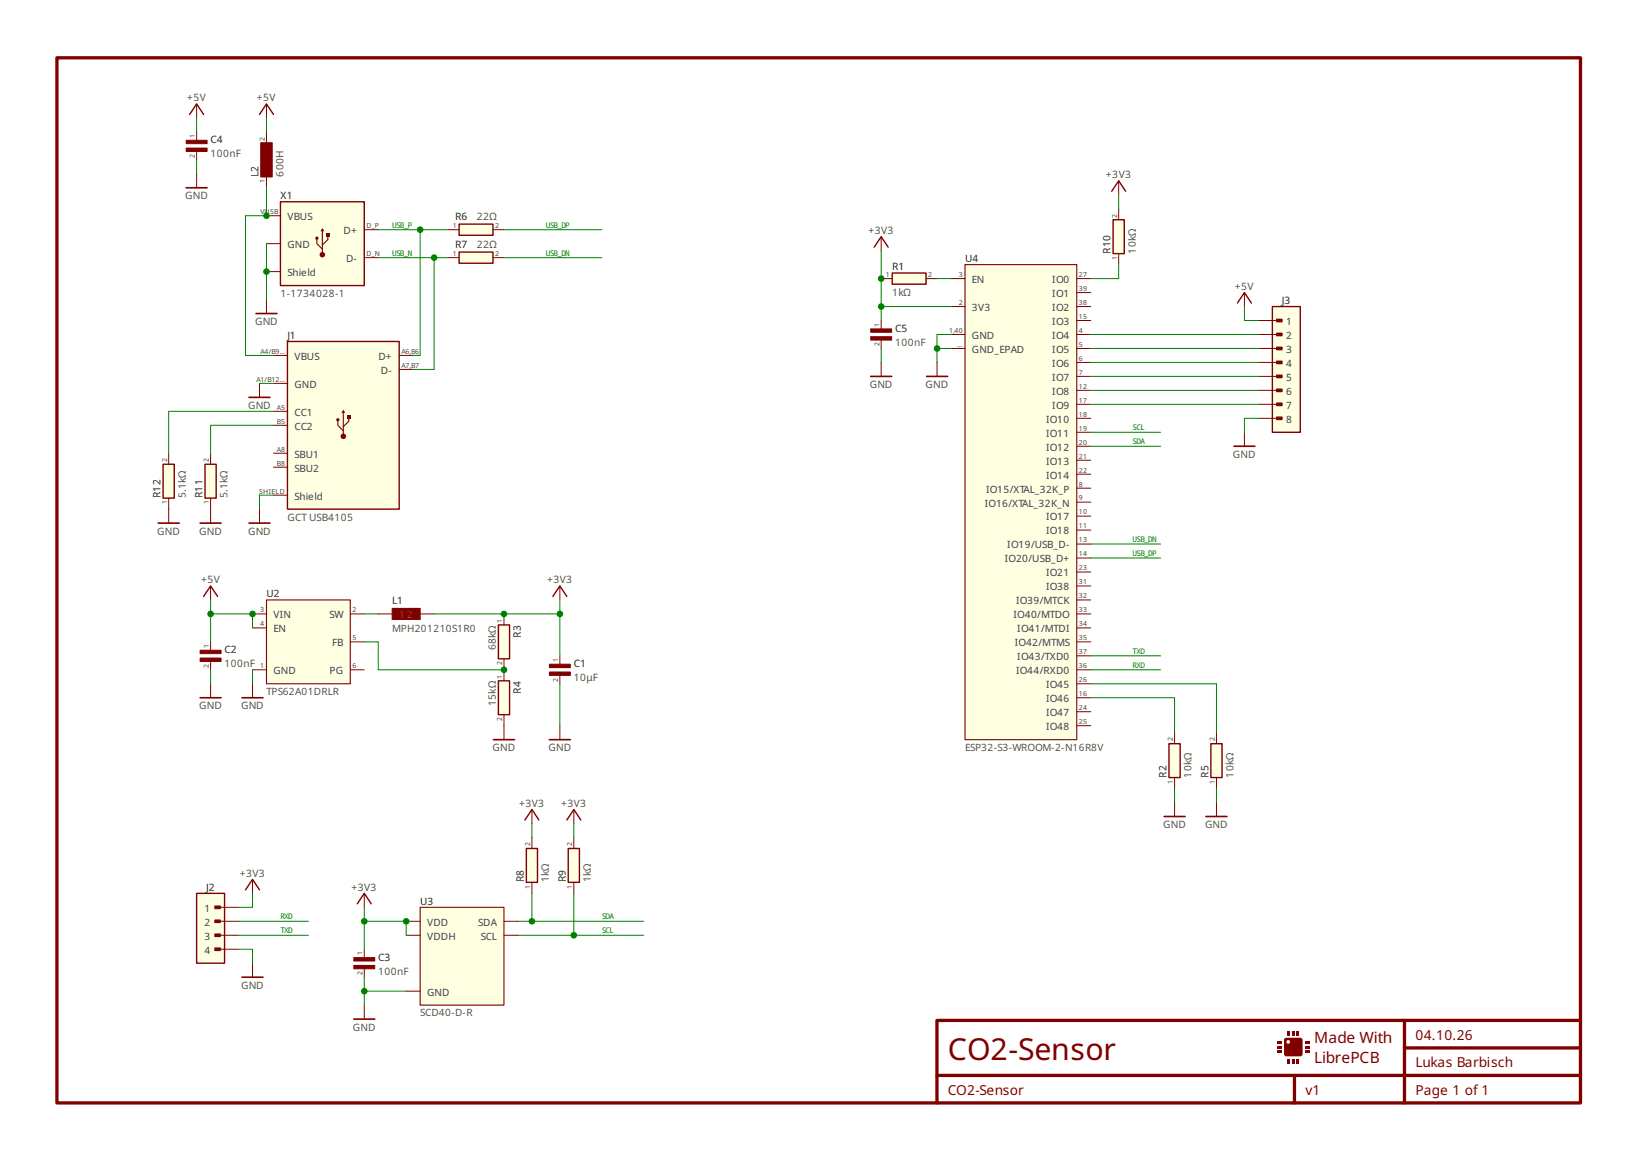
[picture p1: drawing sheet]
<svg xmlns="http://www.w3.org/2000/svg" width="298mm" height="211mm" viewBox="0 0 298 211" stroke-linecap="round" stroke-linejoin="round" font-family="sans-serif">
<path d="M45.3 72.3h3.8" fill="none" stroke="#800000" stroke-width=".3"/>
<path d="M47.2 69.7v2.6" fill="none" stroke="#800000" stroke-width=".18"/>
<path d="M175.5 48.1h20.3v86.4h-20.3z" fill-rule="evenodd" fill="#ffffe1" stroke="#800000" stroke-width=".2"/>
<g fill="none" stroke="#800000" stroke-width=".18">
<path d="M173 55.7h2.5M173 50.7h2.5M195.8 55.7h2.6M195.8 50.7h2.6M195.8 58.3h2.6M195.8 53.2h2.6M173 63.4h2.5M173 60.8h2.5M195.8 78.6h2.6M195.8 71h2.6M195.8 68.5h2.6M195.8 63.4h2.6"/>
<path d="M195.8 65.9h2.6M195.8 60.8h2.6M195.8 73.5h2.6M195.8 76.1h2.6M195.8 96.4h2.6M195.8 91.3h2.6M195.8 86.2h2.6M195.8 83.7h2.6M195.8 93.9h2.6M195.8 81.2h2.6M195.8 88.8h2.6M195.8 98.9h2.6"/>
<path d="M195.8 111.6h2.6M195.8 116.7h2.6M195.8 104h2.6M195.8 101.5h2.6M195.8 114.2h2.6M195.8 119.3h2.6M195.8 106.6h2.6M195.8 109.1h2.6M195.8 124.4h2.6M195.8 126.9h2.6M195.8 129.4h2.6M195.8 121.8h2.6"/>
<path d="M195.8 132h2.6"/>
</g>
<path d="M76.4 165h15.3v17.8h-15.3z" fill-rule="evenodd" fill="#ffffe1" stroke="#800000" stroke-width=".2"/>
<path d="M160.3 58.3v1.5M160.3 61.8v1.6M91.7 132v2.5M221.2 146v2.5M73.9 167.5h2.5M73.9 170.1h2.5M91.7 167.5h2.5M91.7 170.1h2.5M73.9 180.3h2.5" fill="none" stroke="#800000" stroke-width=".18"/>
<path d="M89.8 134.5h3.8M219.3 148.5h3.9" fill="none" stroke="#800000" stroke-width=".3"/>
<g fill="#800000" stroke="#800000" stroke-width=".18">
<path d="M158.4 59.8h3.8v.6h-3.8z" fill-rule="evenodd"/>
<path d="M158.4 61.2h3.8v.6h-3.8z" fill-rule="evenodd"/>
</g>
<path d="M95.7 154.3h2.1v6.2h-2.1z" fill-rule="evenodd" fill="#ffffe1" stroke="#800000" stroke-width=".25"/>
<path d="M96.7 152.3v2M96.7 160.5v2" fill="none" stroke="#800000" stroke-width=".18"/>
<path d="M35.8 162.5h5v12.7h-5z" fill-rule="evenodd" fill="#ffffe1" stroke="#800000" stroke-width=".25"/>
<g fill="#800000" stroke="#800000" stroke-width=".25">
<path d="M39.1 164.8h.9v.4h-.9z" fill-rule="evenodd"/>
<path d="M39.1 167.3h.9v.5h-.9z" fill-rule="evenodd"/>
<path d="M39.1 169.9h.9v.4h-.9z" fill-rule="evenodd"/>
<path d="M39.1 172.4h.9v.4h-.9z" fill-rule="evenodd"/>
</g>
<path d="M39.6 170.1h3.8M39.6 172.6h3.8M39.6 167.5h3.8M39.6 165h3.8" fill="none" stroke="#800000" stroke-width=".18"/>
<path d="M90.6 113.7h2.1v6.1h-2.1z" fill-rule="evenodd" fill="#ffffe1" stroke="#800000" stroke-width=".25"/>
<path d="M91.7 111.6v2.1M91.7 119.8v2" fill="none" stroke="#800000" stroke-width=".18"/>
<path d="M51 36.7h15.3v15.2h-15.3z" fill-rule="evenodd" fill="#ffffe1" stroke="#800000" stroke-width=".25"/>
<g fill="#800000">
<path d="M58.6 41.5l.4 .6h-.7z"/>
<path d="M59.3 42.5h.6v.6h-.6z" fill-rule="evenodd"/>
<circle cx="57.6" cy="43.3" r=".3"/>
<circle cx="58.6" cy="46.3" r=".5"/>
</g>
<path d="M57.6 43.3v1l1 1M58.6 42.1v4.2M59.6 42.8v.8l-1 1" fill="none" stroke="#800000" stroke-width=".2"/>
<path d="M35.8 31.6v2.6M48.5 39.2h2.5M48.5 49.4h2.5M48.5 44.3h2.5M66.3 46.9h2.5M66.3 41.8h2.5M45.9 175.2v2.5" fill="none" stroke="#800000" stroke-width=".18"/>
<path d="M33.9 34.2h3.8M44 177.7h3.8" fill="none" stroke="#800000" stroke-width=".3"/>
<path d="M220.2 135.2h2.1v6.2h-2.1z" fill-rule="evenodd" fill="#ffffe1" stroke="#800000" stroke-width=".25"/>
<path d="M101.8 132v2.5M221.2 133.2v2M221.2 141.4v2" fill="none" stroke="#800000" stroke-width=".18"/>
<path d="M99.9 134.5h3.8" fill="none" stroke="#800000" stroke-width=".3"/>
<path d="M231.4 55.7h5.1v22.9h-5.1z" fill-rule="evenodd" fill="#ffffe1" stroke="#800000" stroke-width=".25"/>
<g fill="#800000" stroke="#800000" stroke-width=".25">
<path d="M232.2 58.1h1v.4h-1z" fill-rule="evenodd"/>
<path d="M232.2 60.6h1v.4h-1z" fill-rule="evenodd"/>
<path d="M232.2 63.2h1v.4h-1z" fill-rule="evenodd"/>
<path d="M232.2 65.7h1v.4h-1z" fill-rule="evenodd"/>
<path d="M232.2 68.2h1v.5h-1z" fill-rule="evenodd"/>
<path d="M232.2 70.8h1v.4h-1z" fill-rule="evenodd"/>
<path d="M232.2 73.3h1v.4h-1z" fill-rule="evenodd"/>
<path d="M232.2 75.9h1v.4h-1z" fill-rule="evenodd"/>
</g>
<path d="M160.3 43v2.6M228.9 58.3h3.8M228.9 65.9h3.8M228.9 76.1h3.8M228.9 71h3.8M228.9 73.5h3.8M228.9 63.4h3.8M228.9 60.8h3.8M228.9 68.5h3.8M47.2 92.6v2.5M38.3 106.6v2.5M66.3 162.5v2.5" fill="none" stroke="#800000" stroke-width=".18"/>
<path d="M159 45l1.3-2 1.2 2M37 108.5l1.3-1.9 1.3 1.9M65 164.4l1.3-1.9 1.2 1.9" fill="none" stroke="#800000" stroke-width=".25"/>
<path d="M45.3 95.1h3.8" fill="none" stroke="#800000" stroke-width=".3"/>
<path d="M103.4 154.3h2v6.2h-2z" fill-rule="evenodd" fill="#ffffe1" stroke="#800000" stroke-width=".25"/>
<path d="M104.4 152.3v2M104.4 160.5v2" fill="none" stroke="#800000" stroke-width=".18"/>
<path d="M83.5 45.8h6.2v2.1h-6.2z" fill-rule="evenodd" fill="#ffffe1" stroke="#800000" stroke-width=".25"/>
<path d="M203.5 32.9v2.5M81.5 46.9h2M89.7 46.9h2M45.9 124.4v2.5" fill="none" stroke="#800000" stroke-width=".18"/>
<path d="M202.2 34.8l1.3-1.9 1.2 1.9" fill="none" stroke="#800000" stroke-width=".25"/>
<path d="M44 126.9h3.8" fill="none" stroke="#800000" stroke-width=".3"/>
<path d="M52.3 62.1h20.3v30.5h-20.3z" fill-rule="evenodd" fill="#ffffe1" stroke="#800000" stroke-width=".25"/>
<g fill="#800000">
<path d="M62.4 74.5l.4 .6h-.7z"/>
<path d="M63.1 75.5h.6v.6h-.6z" fill-rule="evenodd"/>
<circle cx="61.4" cy="76.3" r=".3"/>
<circle cx="62.4" cy="79.3" r=".5"/>
</g>
<path d="M61.4 76.3v1l1 1M62.4 75.1v4.2M63.4 75.8v.8l-1 1" fill="none" stroke="#800000" stroke-width=".2"/>
<g fill="none" stroke="#800000" stroke-width=".18">
<path d="M49.7 64.6h2.6M49.7 69.7h2.6M49.7 74.8h2.6M49.7 77.3h2.6M72.6 64.6h2.5M72.6 67.2h2.5M38.3 92.6v2.5M49.7 85h2.6M49.7 90.1h2.6M49.7 82.4h2.6M38.3 116.7v1.6M38.3 120.3v1.5"/>
<path d="M66.3 172.6v1.6M66.3 176.2v1.5M66.3 182.8v2.5"/>
</g>
<g fill="#800000" stroke="#800000" stroke-width=".18">
<path d="M36.4 118.3h3.8v.6h-3.8z" fill-rule="evenodd"/>
<path d="M36.4 119.7h3.8v.6h-3.8z" fill-rule="evenodd"/>
<path d="M64.4 174.2h3.8v.6h-3.8z" fill-rule="evenodd"/>
<path d="M64.4 175.6h3.8v.6h-3.8z" fill-rule="evenodd"/>
</g>
<path d="M36.4 95.1h3.8M64.3 185.3h3.9" fill="none" stroke="#800000" stroke-width=".3"/>
<path d="M37.3 84.4h2v6.2h-2z" fill-rule="evenodd" fill="#ffffe1" stroke="#800000" stroke-width=".25"/>
<path d="M38.3 82.4v2M38.3 90.6v2" fill="none" stroke="#800000" stroke-width=".18"/>
<path d="M48.5 109.1h15.2v15.3h-15.2z" fill-rule="evenodd" fill="#ffffe1" stroke="#800000" stroke-width=".2"/>
<path d="M45.9 111.6h2.6M45.9 114.2h2.6M63.7 111.6h2.6M63.7 116.7h2.6M45.9 121.8h2.6M63.7 121.8h2.6" fill="none" stroke="#800000" stroke-width=".18"/>
<path d="M83.5 40.8h6.2v2h-6.2z" fill-rule="evenodd" fill="#ffffe1" stroke="#800000" stroke-width=".25"/>
<path d="M35.8 18.9v2.5M48.5 24v2M48.5 32.2v2M81.5 41.8h2M89.7 41.8h2M101.8 119.3v1.5M101.8 122.8v1.6" fill="none" stroke="#800000" stroke-width=".18"/>
<path d="M34.5 20.8l1.3-1.9 1.2 1.9" fill="none" stroke="#800000" stroke-width=".25"/>
<g fill="#800000" stroke="#800000" stroke-width=".18">
<path d="M99.9 120.8h3.8v.6h-3.8z" fill-rule="evenodd"/>
<path d="M99.9 122.2h3.8v.6h-3.8z" fill-rule="evenodd"/>
</g>
<path d="M47.5 26h2v6.2h-2z" fill-rule="evenodd" fill="#800000" stroke="#800000" stroke-width=".25"/>
<path d="M212.6 135.2h2v6.2h-2z" fill-rule="evenodd" fill="#ffffe1" stroke="#800000" stroke-width=".25"/>
<path d="M213.6 133.2v2M213.6 141.4v2" fill="none" stroke="#800000" stroke-width=".18"/>
<path d="M202.4 40h2.1v6.1h-2.1z" fill-rule="evenodd" fill="#ffffe1" stroke="#800000" stroke-width=".25"/>
<g fill="none" stroke="#800000" stroke-width=".18">
<path d="M48.5 18.9v2.5M35.8 24v1.5M35.8 27.5v1.6M203.5 38v2M203.5 46.1v2M226.3 53.2v2.5M160.3 65.9v2.6M170.4 65.9v2.6M226.3 78.6v2.6M30.7 92.6v2.5M38.3 124.4v2.5M45.9 159.9v2.6"/>
<path d="M96.7 147.2v2.6"/>
</g>
<path d="M47.2 20.8l1.3-1.9 1.2 1.9M225.1 55.1l1.2-1.9 1.3 1.9M95.5 149.1l1.2-1.9 1.3 1.9M44.7 161.8l1.2-1.9 1.3 1.9" fill="none" stroke="#800000" stroke-width=".25"/>
<path d="M158.4 68.5h3.8M168.5 68.5h3.8M28.8 95.1h3.8M224.4 81.2h3.8M36.4 126.9h3.8" fill="none" stroke="#800000" stroke-width=".3"/>
<path d="M10.4 10.5h277.1v190.1h-277.1zM170.4 195.6h117.1M235.4 195.6v5M255.4 185.6v15M255.4 190.6h32.1M287.5 185.6h-117.1v15" fill="none" stroke="#800000" stroke-width=".6"/>
<g fill="#800000" stroke="#800000" stroke-width=".18">
<path d="M33.9 25.5h3.8v.6h-3.8z" fill-rule="evenodd"/>
<path d="M33.9 26.9h3.8v.6h-3.8z" fill-rule="evenodd"/>
</g>
<path d="M29.7 84.4h2v6.2h-2z" fill-rule="evenodd" fill="#ffffe1" stroke="#800000" stroke-width=".25"/>
<path d="M48.5 54.5v2.5M30.7 82.4v2M30.7 90.6v2M68.8 111.6h2.5M76.4 111.6h2.6M101.8 106.6v2.5" fill="none" stroke="#800000" stroke-width=".18"/>
<path d="M100.6 108.5l1.2-1.9 1.3 1.9" fill="none" stroke="#800000" stroke-width=".25"/>
<path d="M46.6 57h3.8" fill="none" stroke="#800000" stroke-width=".3"/>
<path d="M71.3 110.6h5.1v2h-5.1z" fill-rule="evenodd" fill="#800000" stroke="#800000" stroke-width=".2"/>
<path d="M90.6 123.8h2.1v6.2h-2.1z" fill-rule="evenodd" fill="#ffffe1" stroke="#800000" stroke-width=".25"/>
<path d="M91.7 121.8v2M91.7 130v2M104.4 147.2v2.6" fill="none" stroke="#800000" stroke-width=".18"/>
<path d="M103.1 149.1l1.3-1.9 1.2 1.9" fill="none" stroke="#800000" stroke-width=".25"/>
<g fill="#800000">
<path d="M233.7 188.8h3l.2 .3v2.8l-.4 .2h-2.8l-.2-.4v-2.2h.5a.33 .33 0 0 0 .4 .3 .33 .33 0 0 0 .2-.5 .33 .33 0 0 0-.6 0v.2h-.5l.1-.6z" fill-rule="evenodd"/>
<path d="M237.3 190.2h.9v.4h-.9z" fill-rule="evenodd"/>
<path d="M237.3 191.1h.9v.4h-.9z" fill-rule="evenodd"/>
<path d="M237.3 189.4h.9v.4h-.9z" fill-rule="evenodd"/>
<path d="M232.3 189.4h.8v.4h-.8z" fill-rule="evenodd"/>
<path d="M232.3 190.2h.8v.4h-.8z" fill-rule="evenodd"/>
<path d="M232.3 191.1h.8v.4h-.8z" fill-rule="evenodd"/>
<path d="M235 187.5h.4v.8h-.4z" fill-rule="evenodd"/>
<path d="M235.9 187.5h.4v.8h-.4z" fill-rule="evenodd"/>
<path d="M234.2 187.5h.4v.8h-.4z" fill-rule="evenodd"/>
<path d="M235 192.5h.4v.9h-.4z" fill-rule="evenodd"/>
<path d="M235.9 192.5h.4v.9h-.4z" fill-rule="evenodd"/>
<path d="M234.2 192.5h.4v.9h-.4z" fill-rule="evenodd"/>
</g>
<path d="M162.3 49.7h6.1v2h-6.1z" fill-rule="evenodd" fill="#ffffe1" stroke="#800000" stroke-width=".25"/>
<path d="M160.3 50.7h2M168.4 50.7h2M213.6 146v2.5" fill="none" stroke="#800000" stroke-width=".18"/>
<path d="M211.7 148.5h3.8" fill="none" stroke="#800000" stroke-width=".3"/>
<g fill="none" stroke="#008000" stroke-width=".18">
<path d="M35.8 21.4v2.6M35.8 29.1v2.5M48.5 21.4v2.6M48.5 34.2v5h-3.8v25.4h5M203.5 35.4v2.6M48.5 44.3v10.2M68.8 41.8h12.7M68.8 46.9h12.7M76.4 41.8v22.8h-1.3M79 46.9v20.3h-3.9M91.7 41.8h17.7M91.7 46.9h17.7"/>
<path d="M160.3 55.7h12.7M160.3 45.6v12.7M170.4 50.7h2.6M203.5 48.1v2.6h-5.1M226.3 55.7v2.6h2.6M47.2 69.7h2.5M49.7 77.3h-11.4v5.1M49.7 74.8h-19v7.6M160.3 63.4v2.5M170.4 63.4h2.6M173 60.8h-2.6v5.1M198.4 60.8h30.5"/>
<path d="M198.4 65.9h30.5M198.4 68.5h30.5M198.4 63.4h30.5M198.4 73.5h30.5M198.4 71h30.5M198.4 78.6h12.7M228.9 76.1h-2.6v2.5M30.7 92.6h.1M38.3 92.6h.1M49.7 90.1h-2.5v2.5M198.4 98.9h12.7M198.4 81.2h12.7"/>
<path d="M38.3 109.1v7.6M38.3 111.6h7.6v2.6M66.3 116.7h2.5v5.1h22.9M66.3 111.6h2.5M79 111.6h22.8M101.8 109.1v10.2M198.4 119.3h12.7M198.4 101.5h12.7M38.3 121.8v2.6M45.9 121.8v2.6M91.7 121.8h.1M91.7 132h.1"/>
<path d="M101.8 124.4v7.6M198.4 126.9h15.2v6.3M198.4 121.8h12.7M198.4 124.4h22.8v8.8M96.7 149.8v2.5M104.4 149.8v2.5M213.6 143.4v2.6M221.2 143.4v2.6M43.4 170.1h12.7M43.4 172.6h2.5v2.6M43.4 167.5h12.7M45.9 162.5v2.5h-2.5"/>
<path d="M66.3 167.5h7.6v2.6M66.3 165v7.6M66.3 177.7v5.1M94.2 170.1h22.9M94.2 167.5h22.9M96.7 162.5v5M104.4 162.5v7.6M66.3 180.3h7.6"/>
</g>
<g fill="#008000">
<circle cx="73.9" cy="167.5" r=".6"/>
<circle cx="91.7" cy="111.6" r=".6"/>
<circle cx="48.5" cy="49.4" r=".6"/>
<circle cx="48.5" cy="39.2" r=".6"/>
<circle cx="45.9" cy="111.6" r=".6"/>
<circle cx="160.3" cy="50.7" r=".6"/>
<circle cx="76.4" cy="41.8" r=".6"/>
<circle cx="79" cy="46.9" r=".6"/>
<circle cx="96.7" cy="167.5" r=".6"/>
<circle cx="160.3" cy="55.7" r=".6"/>
<circle cx="170.4" cy="63.4" r=".6"/>
<circle cx="66.3" cy="167.5" r=".6"/>
<circle cx="101.8" cy="111.6" r=".6"/>
<circle cx="66.3" cy="180.3" r=".6"/>
<circle cx="38.3" cy="111.6" r=".6"/>
<circle cx="91.7" cy="121.8" r=".6"/>
<circle cx="104.4" cy="170.1" r=".6"/>
</g>
<text font-size="5.5" fill="#800000" x="172.4" y="192.8">CO2-Sensor</text>
<g font-size="2.8" fill="#800000">
<text x="239" y="189.6">Made With</text>
<text x="239" y="193.4">LibrePCB</text>
</g>
<g font-size="2.5" fill="#800000">
<text x="257.4" y="189.1">04.10.26</text>
<text x="257.4" y="194.1">Lukas Barbisch</text>
<text x="172.4" y="199.1">CO2-Sensor</text>
<text x="237.4" y="199.1">v1</text>
<text x="257.4" y="199.1">Page 1 of 1</text>
</g>
<g font-size="1.8" fill="#505050">
<text x="34" y="18.4">+5V</text>
<text x="46.7" y="18.4">+5V</text>
<text x="38.3" y="28.6">100nF</text>
<text x="51.6" y="32.2" transform="rotate(-90 51.6 32.2)">600H</text>
<text x="201.2" y="32.4">+3V3</text>
<text x="33.7" y="36.2">GND</text>
<text x="86.7" y="40">22Ω</text>
<text x="86.7" y="45.1">22Ω</text>
<text x="158" y="42.6">+3V3</text>
<text x="206.6" y="46.1" transform="rotate(-90 206.6 46.1)">10kΩ</text>
<text x="162.3" y="53.8">1kΩ</text>
<text x="224.6" y="52.7">+5V</text>
<text x="46.4" y="59.1">GND</text>
<text x="51" y="54">1-1734028-1</text>
<text x="162.8" y="62.9">100nF</text>
<text x="158.2" y="70.5">GND</text>
<text x="168.4" y="70.5">GND</text>
<text x="45.1" y="74.3">GND</text>
<text x="224.3" y="83.2">GND</text>
<text x="33.8" y="90.6" transform="rotate(-90 33.8 90.6)">5.1kΩ</text>
<text x="41.4" y="90.6" transform="rotate(-90 41.4 90.6)">5.1kΩ</text>
<text x="52.3" y="94.7">GCT USB4105</text>
<text x="28.6" y="97.2">GND</text>
<text x="36.2" y="97.2">GND</text>
<text x="45.1" y="97.2">GND</text>
<text x="36.6" y="106.1">+5V</text>
<text x="99.5" y="106.1">+3V3</text>
<text x="71.3" y="115">MPH201210S1R0</text>
<text x="90.2" y="118.3" transform="rotate(-90 90.2 118.3)">68kΩ</text>
<text x="40.8" y="121.4">100nF</text>
<text x="104.4" y="123.9">10μF</text>
<text x="36.2" y="129">GND</text>
<text x="43.8" y="129">GND</text>
<text x="48.5" y="126.4">TPS62A01DRLR</text>
<text x="90.2" y="128.4" transform="rotate(-90 90.2 128.4)">15kΩ</text>
<text x="89.6" y="136.6">GND</text>
<text x="99.7" y="136.6">GND</text>
<text x="175.5" y="136.6">ESP32-S3-WROOM-2-N16R8V</text>
<text x="216.7" y="141.4" transform="rotate(-90 216.7 141.4)">10kΩ</text>
<text x="224.3" y="141.4" transform="rotate(-90 224.3 141.4)">10kΩ</text>
<text x="94.4" y="146.8">+3V3</text>
<text x="102.1" y="146.8">+3V3</text>
<text x="211.5" y="150.6">GND</text>
<text x="219.2" y="150.6">GND</text>
<text x="43.6" y="159.5">+3V3</text>
<text x="99.8" y="160.5" transform="rotate(-90 99.8 160.5)">1kΩ</text>
<text x="107.5" y="160.5" transform="rotate(-90 107.5 160.5)">1kΩ</text>
<text x="63.9" y="162">+3V3</text>
<text x="43.8" y="179.8">GND</text>
<text x="68.8" y="177.3">100nF</text>
<text x="76.4" y="184.8">SCD40-D-R</text>
<text x="64.2" y="187.4">GND</text>
</g>
<g font-size="1.8" fill="#202020">
<text x="38.3" y="26.1">C4</text>
<text x="47" y="32.2" transform="rotate(-90 47 32.2)">L2</text>
<text x="51" y="36.2">X1</text>
<text x="82.8" y="40">R6</text>
<text x="82.8" y="45.1">R7</text>
<text x="175.5" y="47.7">U4</text>
<text x="202" y="46.1" transform="rotate(-90 202 46.1)">R10</text>
<text x="162.3" y="49.2">R1</text>
<text x="233.1" y="55.3">J3</text>
<text x="52.3" y="61.6">J1</text>
<text x="162.8" y="60.4">C5</text>
<text x="29.2" y="90.6" transform="rotate(-90 29.2 90.6)">R12</text>
<text x="36.8" y="90.6" transform="rotate(-90 36.8 90.6)">R11</text>
<text x="48.5" y="108.7">U2</text>
<text x="71.3" y="109.9">L1</text>
<text x="40.8" y="118.8">C2</text>
<text x="94.8" y="116" transform="rotate(-90 94.8 116)">R3</text>
<text x="104.4" y="121.4">C1</text>
<text x="94.8" y="126.1" transform="rotate(-90 94.8 126.1)">R4</text>
<text x="212.1" y="141.4" transform="rotate(-90 212.1 141.4)">R2</text>
<text x="219.8" y="141.4" transform="rotate(-90 219.8 141.4)">R5</text>
<text x="95.3" y="160.5" transform="rotate(-90 95.3 160.5)">R8</text>
<text x="102.9" y="160.5" transform="rotate(-90 102.9 160.5)">R9</text>
<text x="37.5" y="162">J2</text>
<text x="76.4" y="164.6">U3</text>
<text x="68.8" y="174.7">C3</text>
</g>
<g font-size="1.8" fill="#404040">
<text x="52.3" y="40">VBUS</text>
<text x="52.3" y="45.1">GND</text>
<text x="62.5" y="42.6">D+</text>
<text x="62.9" y="47.7">D-</text>
<text x="52.3" y="50.2">Shield</text>
<text x="176.8" y="51.5">EN</text>
<text x="191.4" y="51.5">IO0</text>
<text x="176.8" y="56.5">3V3</text>
<text x="191.4" y="56.5">IO2</text>
<text x="191.4" y="59.1">IO3</text>
<text x="191.4" y="54">IO1</text>
<text x="234" y="59.1">1</text>
<text x="53.5" y="65.4">VBUS</text>
<text x="68.8" y="65.4">D+</text>
<text x="176.8" y="61.6">GND</text>
<text x="176.8" y="64.2">GND_EPAD</text>
<text x="191.4" y="64.2">IO5</text>
<text x="191.4" y="61.6">IO4</text>
<text x="234" y="64.2">3</text>
<text x="234" y="61.6">2</text>
<text x="53.5" y="70.5">GND</text>
<text x="69.3" y="68">D-</text>
<text x="191.4" y="71.8">IO8</text>
<text x="191.4" y="69.2">IO7</text>
<text x="191.4" y="66.7">IO6</text>
<text x="234" y="66.7">4</text>
<text x="234" y="71.8">6</text>
<text x="234" y="69.2">5</text>
<text x="53.5" y="75.6">CC1</text>
<text x="190.3" y="76.9">IO10</text>
<text x="191.4" y="74.3">IO9</text>
<text x="234" y="76.9">8</text>
<text x="234" y="74.3">7</text>
<text x="53.5" y="78.1">CC2</text>
<text x="53.5" y="83.2">SBU1</text>
<text x="190.3" y="79.4">IO11</text>
<text x="190.3" y="82">IO12</text>
<text x="53.5" y="85.8">SBU2</text>
<text x="179.3" y="89.6">IO15/XTAL_32K_P</text>
<text x="190.3" y="87">IO14</text>
<text x="190.3" y="84.5">IO13</text>
<text x="53.5" y="90.8">Shield</text>
<text x="179.1" y="92.1">IO16/XTAL_32K_N</text>
<text x="190.3" y="94.7">IO17</text>
<text x="183.2" y="99.7">IO19/USB_D-</text>
<text x="190.3" y="97.2">IO18</text>
<text x="182.7" y="102.3">IO20/USB_D+</text>
<text x="190.3" y="104.8">IO21</text>
<text x="190.3" y="107.4">IO38</text>
<text x="49.7" y="112.4">VIN</text>
<text x="59.9" y="112.4">SW</text>
<text x="72.6" y="112.4">1</text>
<text x="74" y="112.4">2</text>
<text x="184.3" y="112.4">IO40/MTDO</text>
<text x="184.8" y="109.9">IO39/MTCK</text>
<text x="49.7" y="115">EN</text>
<text x="60.4" y="117.5">FB</text>
<text x="184.6" y="117.5">IO42/MTMS</text>
<text x="185" y="115">IO41/MTDI</text>
<text x="49.7" y="122.6">GND</text>
<text x="59.9" y="122.6">PG</text>
<text x="184.8" y="122.6">IO44/RXD0</text>
<text x="185" y="120.1">IO43/TXD0</text>
<text x="190.3" y="125.1">IO45</text>
<text x="190.3" y="127.7">IO46</text>
<text x="190.3" y="130.2">IO47</text>
<text x="190.3" y="132.8">IO48</text>
<text x="37.2" y="165.8">1</text>
<text x="37.2" y="170.9">3</text>
<text x="37.2" y="173.4">4</text>
<text x="37.2" y="168.3">2</text>
<text x="77.7" y="170.9">VDDH</text>
<text x="77.7" y="168.3">VDD</text>
<text x="87" y="168.3">SDA</text>
<text x="87.4" y="170.9">SCL</text>
<text x="77.7" y="181.1">GND</text>
</g>
<g font-size="1.4" fill="#008000">
<text x="71.3" y="41.4">USB_P</text>
<text x="99.3" y="41.4">USB_DP</text>
<text x="71.3" y="46.5">USB_N</text>
<text x="99.3" y="46.5">USB_DN</text>
<text x="206" y="80.8">SDA</text>
<text x="206" y="78.3">SCL</text>
<text x="206" y="98.6">USB_DN</text>
<text x="206" y="101.1">USB_DP</text>
<text x="206" y="118.9">TXD</text>
<text x="206" y="121.5">RXD</text>
<text x="51" y="167.2">RXD</text>
<text x="109.4" y="167.2">SDA</text>
<text x="51" y="169.7">TXD</text>
<text x="109.4" y="169.7">SCL</text>
</g>
<g font-size="1.3" fill="#404040">
<text x="35.5" y="28.7" transform="rotate(-90 35.5 28.7)">2</text>
<text x="35.5" y="25.1" transform="rotate(-90 35.5 25.1)">1</text>
<text x="48.2" y="25.6" transform="rotate(-90 48.2 25.6)">2</text>
<text x="48.2" y="33.3" transform="rotate(-90 48.2 33.3)">1</text>
<text x="47.4" y="38.9">VUSB</text>
<text x="66.7" y="41.5">D_P</text>
<text x="82.3" y="41.5">1</text>
<text x="90.1" y="41.5">2</text>
<text x="203.2" y="39.6" transform="rotate(-90 203.2 39.6)">2</text>
<text x="66.7" y="46.6">D_N</text>
<text x="82.3" y="46.6">1</text>
<text x="90.1" y="46.6">2</text>
<text x="203.2" y="47.3" transform="rotate(-90 203.2 47.3)">1</text>
<text x="161.1" y="50.4">1</text>
<text x="168.8" y="50.4">2</text>
<text x="174.4" y="50.4">3</text>
<text x="196.2" y="50.4">27</text>
<text x="196.2" y="52.9">39</text>
<text x="160" y="59.4" transform="rotate(-90 160 59.4)">1</text>
<text x="174.4" y="55.4">2</text>
<text x="196.2" y="55.4">38</text>
<text x="196.2" y="58">15</text>
<text x="47.4" y="64.3">A4/B9…</text>
<text x="73" y="64.3">A6,B6</text>
<text x="160" y="63" transform="rotate(-90 160 63)">2</text>
<text x="172.6" y="60.5">1,40</text>
<text x="174.1" y="63.1">…</text>
<text x="196.2" y="63.1">5</text>
<text x="196.2" y="65.6">6</text>
<text x="196.2" y="60.5">4</text>
<text x="46.6" y="69.4">A1/B12…</text>
<text x="73" y="66.9">A7,B7</text>
<text x="196.2" y="70.7">12</text>
<text x="196.2" y="68.2">7</text>
<text x="50.4" y="74.5">A5</text>
<text x="50.4" y="77">B5</text>
<text x="196.2" y="73.2">17</text>
<text x="196.2" y="75.8">18</text>
<text x="50.4" y="82.1">A8</text>
<text x="196.2" y="78.3">19</text>
<text x="196.2" y="83.4">21</text>
<text x="196.2" y="80.9">20</text>
<text x="30.4" y="84" transform="rotate(-90 30.4 84)">2</text>
<text x="38" y="84" transform="rotate(-90 38 84)">2</text>
<text x="47.1" y="89.8">SHIELD</text>
<text x="50.4" y="84.7">B8</text>
<text x="196.2" y="85.9">22</text>
<text x="196.2" y="88.5">8</text>
<text x="30.4" y="91.7" transform="rotate(-90 30.4 91.7)">1</text>
<text x="38" y="91.7" transform="rotate(-90 38 91.7)">1</text>
<text x="196.2" y="91">9</text>
<text x="196.2" y="93.6">10</text>
<text x="196.2" y="96.1">11</text>
<text x="196.2" y="101.2">14</text>
<text x="196.2" y="98.6">13</text>
<text x="196.2" y="103.7">23</text>
<text x="196.2" y="106.3">31</text>
<text x="47.3" y="111.3">3</text>
<text x="47.3" y="113.9">4</text>
<text x="64.1" y="111.3">2</text>
<text x="91.4" y="113.2" transform="rotate(-90 91.4 113.2)">1</text>
<text x="196.2" y="111.3">33</text>
<text x="196.2" y="113.9">34</text>
<text x="196.2" y="108.8">32</text>
<text x="38" y="117.9" transform="rotate(-90 38 117.9)">1</text>
<text x="64.1" y="116.4">5</text>
<text x="196.2" y="116.4">35</text>
<text x="196.2" y="119">37</text>
<text x="38" y="121.4" transform="rotate(-90 38 121.4)">2</text>
<text x="47.3" y="121.5">1</text>
<text x="64.1" y="121.5">6</text>
<text x="91.4" y="123.4" transform="rotate(-90 91.4 123.4)">1</text>
<text x="91.4" y="121" transform="rotate(-90 91.4 121)">2</text>
<text x="101.5" y="124" transform="rotate(-90 101.5 124)">2</text>
<text x="101.5" y="120.4" transform="rotate(-90 101.5 120.4)">1</text>
<text x="196.2" y="124.1">26</text>
<text x="196.2" y="121.5">36</text>
<text x="91.4" y="131.1" transform="rotate(-90 91.4 131.1)">2</text>
<text x="196.2" y="126.6">16</text>
<text x="196.2" y="129.1">24</text>
<text x="196.2" y="131.7">25</text>
<text x="213.3" y="134.8" transform="rotate(-90 213.3 134.8)">2</text>
<text x="220.9" y="134.8" transform="rotate(-90 220.9 134.8)">2</text>
<text x="213.3" y="142.6" transform="rotate(-90 213.3 142.6)">1</text>
<text x="220.9" y="142.6" transform="rotate(-90 220.9 142.6)">1</text>
<text x="96.4" y="153.9" transform="rotate(-90 96.4 153.9)">2</text>
<text x="104.1" y="153.9" transform="rotate(-90 104.1 153.9)">2</text>
<text x="96.4" y="161.6" transform="rotate(-90 96.4 161.6)">1</text>
<text x="104.1" y="161.6" transform="rotate(-90 104.1 161.6)">1</text>
<text x="66" y="173.8" transform="rotate(-90 66 173.8)">1</text>
<text x="66" y="177.3" transform="rotate(-90 66 177.3)">2</text>
</g>
</svg>
